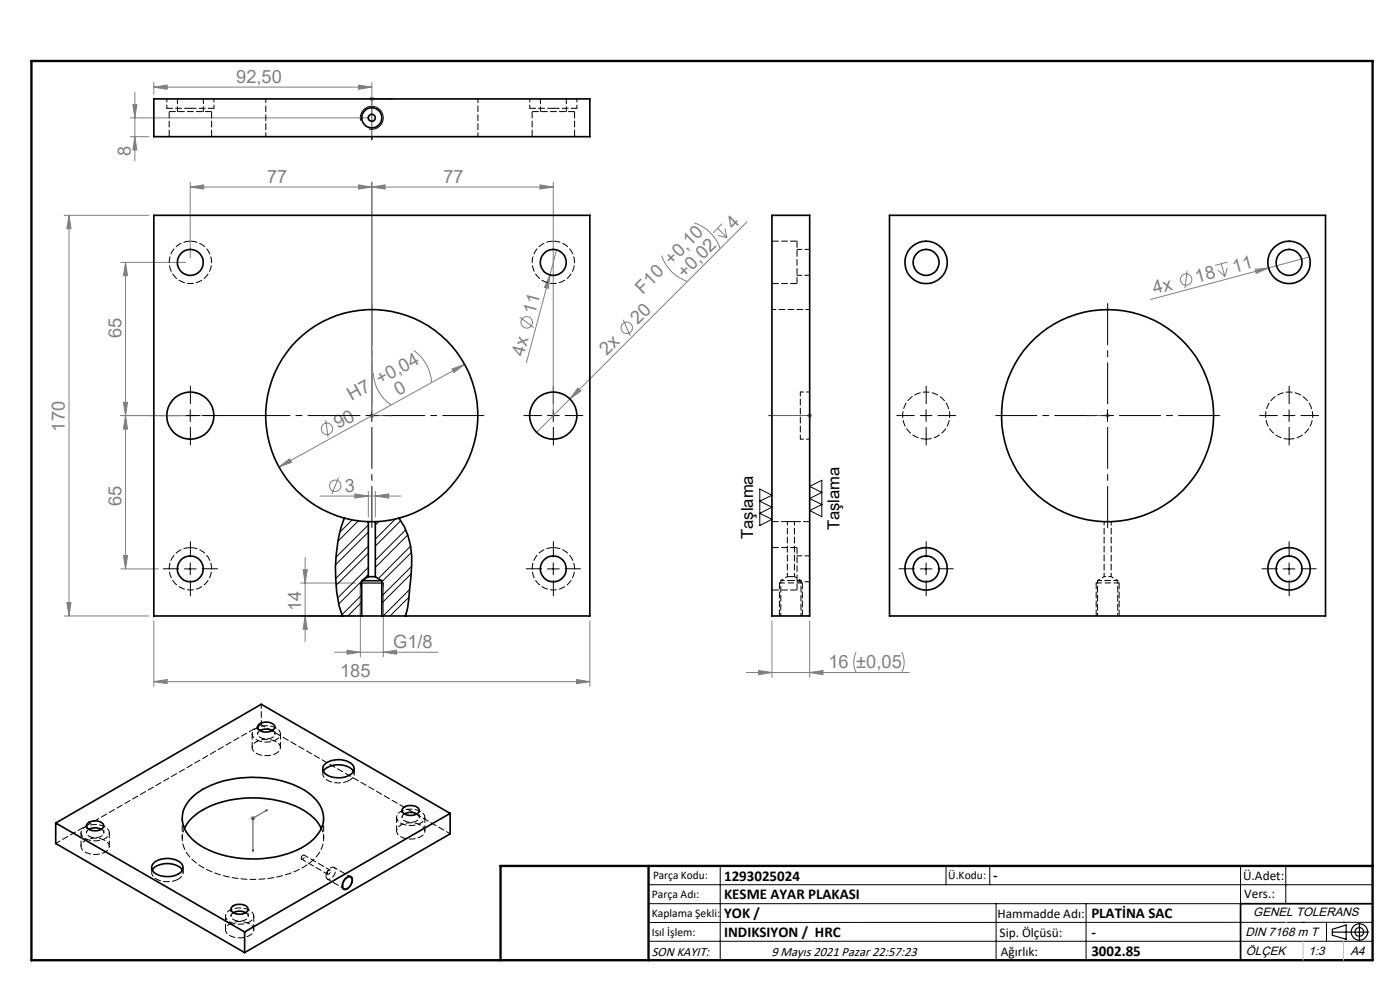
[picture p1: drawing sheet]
<svg xmlns="http://www.w3.org/2000/svg" width="297mm" height="210mm" viewBox="0 0 297 210" stroke-linecap="round" stroke-linejoin="round" font-family="sans-serif">
<g fill="none" stroke="#808080" stroke-width=".21">
<path d="M28.6 19.6v14.5M32.6 18.5l2.9-.4v.8zM32.6 17.5v2.5M32.6 18.5h46.3M76.1 18.1l2.8 .4-2.8 .4zM78.9 17.5v6.5M27.6 25h50.3M27.6 29h4M28.2 22.2h.8l-.4 2.8zM28.6 29l.4 2.8h-.8zM40.4 39.7l2.8-.5v.9zM40.4 38.7v16"/>
<path d="M40.4 39.7h77M76.1 39.2l2.8 .5-2.8 .4zM78.4 21h1M78.5 20.6l.7 .7M78.9 39.7l2.8-.5v.9zM78.9 38.7v48.5M79.2 20.6l-.7 .7M114.5 39.2l2.9 .5-2.9 .4zM117.4 38.7v48.5M13.6 45.7h18M14.6 45.7l.5 2.8h-.9zM14.6 45.7v85"/>
<path d="M25.6 55.7h13.8M26.6 55.7l.5 2.8h-.9zM26.6 55.7v65M116.7 58.3l-.4 2.9-.8-.2zM116.7 58.3l-5 18.7M118.1 53l-1.4 5.3M140.4 54.2a8.6 8.6 0 0 0 5.5 5.5M147.3 47.3a8.5 8.5 0 0 1 5.5 5.5M152.3 48.4l1.9 2M152.3 49.9l1.9 .5M153.2 47.4l-1.9 2M153.8 48.5l.4 1.9"/>
<path d="M158.5 47.1l-37.6 37.5M251.8 57.4l-.4 3.7M258.4 57.3l1.4 1.3M259.1 55.9l.7 2.7M260.4 56.8l-.6 1.8M260.4 55.6l-2.7 .7M266.3 57.1l2.8-.3-2.6 1.2zM277.8 54.5l-33.7 9M79.2 79.1a8.7 8.7 0 0 0 3.8 6.8M87.8 74.4a8.8 8.8 0 0 1 3.7 6.8M95.9 78.3l2.7-1-2.3 1.7zM98.6 77.3l-39.4 21.8"/>
<path d="M110.2 67.3l3 2.2M132.2 67.8l1.5 3.5M25.6 88.2h13.8M26.2 85.3h.9l-.5 2.9zM26.6 88.2l.5 2.8h-.9zM59.2 99.1l2.3-1.8 .4 .8zM69.1 89.1l.5 3.7M78.4 88.2h1M78.5 87.8l.7 .7M78.9 87.7v1M79.2 87.8l-.7 .7M120.9 84.6l-7.1 7.1"/>
<path d="M122.6 82.3l.6 .6-2.3 1.7zM171.3 88.2h1M171.4 87.8l.7 .7M171.8 87.7v1M172.1 87.8l-.7 .7M234.5 88.2h1M234.6 87.8l.7 .7M234.9 87.7v1M235.3 87.8l-.7 .7M26.2 117.9h.9l-.5 2.8zM64.7 118.2v17.9M67.9 105.2h17.2"/>
<path d="M71.8 101.3l-1.4 3.5M75.3 104.8l2.8 .4-2.8 .4zM78.1 104.2v5.5M79.6 105.2l2.8-.4v.8zM79.6 104.2v5.5M13.6 130.7h18M14.2 127.8h.9l-.5 2.9zM25.6 120.7h8M32.6 131.7v13.9M63.7 130.7h11.7M63.7 123.7h11.7M64.3 120.9h.9l-.5 2.8z"/>
<path d="M64.7 130.7l.5 2.8h-.9zM71 138.4h21.9M73.6 137.9l2.8 .5-2.8 .4zM76.4 124.7v14.6M81.3 138.4l2.8-.5v.9zM81.3 124.7v14.6M125.1 131.7v13.9M163.8 131.7v12M171.8 131.7v12M181.6 138.3l-.1 .3a4.8 4.8 0 0 0 .1 4.1M191.3 138.3l.1 .3a4.8 4.8 0 0 1-.1 4.1M32.6 144.6l2.9-.5v.9z"/>
<path d="M32.6 144.6h92.5M122.3 144.1l2.8 .5-2.8 .4zM158.3 142.7h34.6M160.9 142.2l2.9 .5-2.9 .4zM171.8 142.7l2.8-.5v.9zM53.1 173.6h1.1M53.3 173.2l.7 .7M53.7 173.1v1M54 173.2l-.7 .7"/>
<circle cx="251.6" cy="59.3" r="1.21"/>
<circle cx="111.7" cy="68.4" r="1.22"/>
<circle cx="133" cy="69.6" r="1.21"/>
<circle cx="69.3" cy="91" r="1.22"/>
<circle cx="71.1" cy="103" r="1.21"/>
</g>
<g fill="none" stroke="#000" stroke-width=".21">
<path d="M76.5 25.6a2.42 2.42 0 0 1 2.2-3 2.42 2.42 0 0 1 2.6 2.6 2.42 2.42 0 0 1-3.1 2.1M39.1 88.2h2.5M40.4 86.9v2.5M77.6 88.2h2.5M78.9 86.9v2.5M116.1 88.2h2.5M117.4 86.9v2.5M195.2 88.2h2.5M196.5 86.9v2.5M233.7 88.2h2.5M235 86.9v2.5M272.2 88.2h2.5"/>
<path d="M273.5 86.9v2.5M40.4 119.4v2.5M117.4 119.4v2.5M161.2 103.7l2.6 1.3-2.6 1.3 2.6 1.3-2.6 1.3 2.6 1.3-2.6 1.3zM171.8 103.2l2.5-1.3v7.7l-2.5-1.3 2.5-1.3-2.5-1.2 2.5-1.4zM196.5 119.4v2.5M273.5 119.4v2.5M39.1 120.7h2.5M76.4 123.7v7M81.3 123.7v7M116.1 120.7h2.5M195.2 120.7h2.5"/>
<path d="M272.2 120.7h2.5M73.1 186.5l.2-.3a.81 .81 0 0 1 1.1-.3 .81 .81 0 0 1 .4 1.1 2.16 2.16 0 0 1-1.7 1.8 1.02 1.02 0 0 1-.4-1.7zM137.6 187.7h153.6M137.6 191.7h153.6M137.6 199.7h153.6M152.8 183.7v20M200.7 183.7v4M210 183.7v4M211.3 191.7v12M230.4 191.7v12M263.2 183.7v20M272.8 183.7v8"/>
<path d="M276.4 195.6h.1M281.4 195.6v4.1M285 195.6h.1M291.2 195.6l-153.6 .1"/>
</g>
<g fill="none" stroke="#000" stroke-width=".25">
<path d="M76.4 123.7h4.9M282.6 197.7h7.8M282.6 197.1l3-.9v3l-3-.8zM288.4 195.8v3.8M106.2 203.7h185"/>
<circle cx="288.4" cy="197.7" r="1.74"/>
<circle cx="288.4" cy="197.7" r=".93"/>
</g>
<path d="M165.4 123.6h4.8M232.6 123.6h4.8" fill="none" stroke="#000" stroke-width=".21" stroke-dasharray="1.3 .6" stroke-dashoffset=".1" stroke-linecap="butt"/>
<g fill="none" stroke="#00f" stroke-width=".21">
<path d="M78.8 29.2h.2l-.1 .5zM82.8 20.9l.4 .1-.4 .1zM83.2 21h-4.3v8.7M78.8 88.2h.2zM78.9 88.2h.1M78.9 88.2h4.3M83.2 88.2h-.4h.4M163.1 88.2h.4h-.4M163.1 88.2h8.7M171.7 88.2h.2zM171.8 88.2h.1M230.6 88.2h4.3"/>
<path d="M230.6 88.2h.5h-.5M234.8 88.2h.3zM234.9 88.2h.1M56.4 171.9l.3-.1-.3 .2zM56.7 171.8l-3 1.8v7M53.6 180.3l.1-.1v.4z"/>
</g>
<g fill="none" stroke="#000" stroke-width=".21" stroke-dasharray="15.2 1.3 1.3 1.3">
<path d="M37.9 88.1h-3.8M40.4 85.6v-3.7M40.4 90.6v3.8M42.9 88.1h3.7M114.9 88.1h-3.8M117.4 85.6v-3.7M117.4 90.6v3.8M119.9 88.1h3.7M194 88.1h-3.8M196.5 85.6v-3.7M196.5 90.6v3.8M199 88.1h3.7"/>
<path d="M271 88.1h-3.8M273.5 85.6v-3.7M273.5 90.6v3.8M276 88.1h3.7M40.4 118.1v-3.2M117.4 118.1v-3.2M196.5 118.1v-3.2M273.5 118.1v-3.2M37.9 120.6h-3.3M40.4 123.1v3.3M42.9 120.6h3.2M114.9 120.6h-3.3"/>
<path d="M117.4 123.1v3.3M119.9 120.6h3.2M194 120.6h-3.3M196.5 123.1v3.3M199 120.6h3.2M271 120.6h-3.3M273.5 123.1v3.3M276 120.6h3.2"/>
</g>
<path d="M78.9 85.6v-21.2M78.9 90.6v21.3M81.4 88.1h21.2M232.5 88.1h-21.3M235 85.6v-21.2M235 90.6v21.3M237.5 88.1h21.2" fill="none" stroke="#000" stroke-width=".21" stroke-dasharray="15.2 1.3 1.3 1.3" stroke-dashoffset="6.5"/>
<path d="M76.4 88.1h-45" fill="none" stroke="#000" stroke-width=".21" stroke-dasharray="15.2 1.3 1.3 1.3" stroke-dashoffset="4.2"/>
<path d="M165.4 123.6v7.1M165.4 123.6h.1M170.2 130.6v-7M232.5 123.6v7.1M232.5 123.6h.1M237.4 130.6v-7" fill="none" stroke="#000" stroke-width=".21" stroke-dasharray="1.3 .6"/>
<path d="M291.2 191.7h-28v12" fill="none" stroke="#000" stroke-width=".35"/>
<path d="M6.7 12.9h284.5v190.8h-284.5zM137.6 183.7v20M291.2 183.7h-185v20" fill="none" stroke="#000" stroke-width=".5"/>
<path d="M276.4 199.7v4M285 199.7v4" fill="none" stroke="#c0c0c0" stroke-width=".21"/>
<path d="M272.8 195.6h.1" fill="none" stroke="#c0c0c0" stroke-width=".25"/>
<g fill="#00f">
<path d="M82.8 88.2h.4zM78.8 88.2h.2z"/>
<path d="M230.6 88.2h.5zM234.8 88.2h.3z"/>
<path d="M56.4 171.9v.1l.3-.2zM53.6 180.3l.1 .3v-.4zM82.8 20.9v.2l.4-.1zM78.8 29.2l.1 .5 .1-.5z"/>
<path d="M171.7 88.2h.2zM163.1 88.2h.4z"/>
</g>
<g fill="#808080">
<path d="M266.3 57.1l2.8-.3-2.6 1.2z"/>
<path d="M122.6 82.3l.6 .6-2.3 1.7z"/>
<path d="M116.7 58.3l-.4 2.9-.8-.2z"/>
<path d="M76.1 39.2l2.8 .5-2.8 .4zM40.4 39.7l2.8-.5v.9zM114.5 39.2l2.9 .5-2.9 .4zM78.9 39.7l2.8-.5v.9zM81.3 138.4l2.8-.5v.9zM73.6 137.9l2.8 .5-2.8 .4zM76.1 18.1l2.8 .4-2.8 .4zM32.6 18.5l2.9-.4v.8z"/>
<path d="M32.6 144.6l2.9-.5v.9zM122.3 144.1l2.8 .5-2.8 .4zM160.9 142.2l2.9 .5-2.9 .4zM171.8 142.7l2.8-.5v.9z"/>
<path d="M79.6 105.2l2.8-.4v.8zM75.3 104.8l2.8 .4-2.8 .4z"/>
<path d="M59.2 99.1l2.7-1-.4-.8zM95.9 78.3l.4 .7 2.3-1.7z"/>
<path d="M64.7 130.7l.5 2.8h-.9zM64.3 120.9h.9l-.5 2.8zM14.2 127.8h.9l-.5 2.9zM14.6 45.7l.5 2.8h-.9z"/>
<path d="M26.6 55.7l.5 2.8h-.9zM26.2 85.3h.9l-.5 2.9zM26.6 88.2l.5 2.8h-.9zM26.2 117.9h.9l-.5 2.8zM28.2 22.2h.8l-.4 2.8zM28.6 29l.4 2.8h-.8z"/>
</g>
<g fill="none" stroke="#000" stroke-width=".21">
<path d="M74.7 110.3l-2.6 2.6M76 110.5l-4.3 4.3M78.1 111.4l-6.8 6.8M78.1 115.8l-6.9 7M78.1 112.9l-6.9 6.9M78.1 117.4l-6.8 6.8M80.4 110.6l-.8 .8M83.9 110.1l-4.3 4.3M85 110.4l-5.4 5.4M86.1 112.4l-6.5 6.4M86.5 113.5l-6.9 6.9M87.1 115.8l-6.8 6.9"/>
<path d="M87.3 117.2l-6.3 6.2M76.7 123.3l-4.8 4.8M76.7 126.2l-4.2 4.2M76.7 127.7l-2.9 3M78.1 121.8l-1.2 1.3M78.1 120.4l-6.5 6.5M86.2 130.3l-.4 .4M86.7 126.7l-3.9 4M86.9 125.1l-5.6 5.6M87.2 121.7l-6.2 6.2M87.3 120.1l-6.3 6.3"/>
</g>
<g fill="none" stroke="#000" stroke-width=".35">
<path d="M32.6 21h92.5v8h-92.5zM163.8 45.7h8v85h-8zM188.7 45.7h92.5v85h-92.5zM73.1 109.9a31.3 31.3 0 0 0-1.7 15.8l.5 2.8 .7 2.2M73.1 109.9a22.5 22.5 0 0 1-12.7-34.6 22.5 22.5 0 0 1 36.9 0 22.5 22.5 0 0 1-12.7 34.6M73.1 109.9l1.9 .4 3.1 .4M78.1 110.7h1.5M78.1 110.7v11.6M79.6 110.7v11.6M84.6 109.9a15 15 0 0 1 2.7 10.3l-.1 2.2a44.7 44.7 0 0 1-1.2 8.3M84.6 109.9l-1.8 .4-3.2 .4M76.7 123.2h4.3"/>
<path d="M76.7 130.7h4.3M76.7 130.7h-44.1v-85h92.5v85h-44.1M76.7 123.2v7.5M78.1 122.3h1.5M78.1 122.3l-1.4 .9M79.6 122.3l1.4 .9M81 123.2v7.5M54.9 153.7a2.46 2.46 0 0 1 3.4 .3 1.41 1.41 0 0 1-1.8 1.3 1.51 1.51 0 0 1-1.9-1.2zM55.2 154.9a2.95 2.95 0 0 1 2.6 .1M11.8 174.6v4.3l40.1 23.2M11.8 174.6l40.1 23.1M18.6 174.6a2.46 2.46 0 0 1 3.4 .4 1.41 1.41 0 0 1-1.8 1.2 1.51 1.51 0 0 1-1.9-1.2z"/>
<path d="M18.9 175.9a2.95 2.95 0 0 1 2.6 0M39.1 175.7a12.3 12.3 0 0 1 8.6-5.7 23.6 23.6 0 0 1 16.8 1.9l1.4 1a7.4 7.4 0 0 1 2.3 2.8M40.9 169a19.3 19.3 0 0 1 13.5-4.1 19.8 19.8 0 0 1 11.5 3.6 5.8 5.8 0 0 1 1.7 8.2 13.5 13.5 0 0 1-8.5 4.9 23.4 23.4 0 0 1-16.7-2.3 6.8 6.8 0 0 1-3.7-6.7 6.9 6.9 0 0 1 2.2-3.6zM68.6 163.6a4.5 4.5 0 0 1 6.1-.4l.3 .4M68.9 162.1a4.6 4.6 0 0 1 6 .3 1.58 1.58 0 0 1-1.2 2.2 4.8 4.8 0 0 1-4.9-.7 1.24 1.24 0 0 1 .1-1.8zM85.6 171.3a2.62 2.62 0 0 1 3.2 .2l.1 .2a1.35 1.35 0 0 1-1.7 1.3 1.45 1.45 0 0 1-1.9-1.2zM85.8 172.6a2.81 2.81 0 0 1 2.6 0M95.5 172.5l-40.1-23.1-43.6 25.2M95.5 172.5l-43.6 25.2M95.5 172.5v4.4l-43.6 25.2M32.3 184.6a4.1 4.1 0 0 1 4.6-1.2l1.2 .5 .6 .7M32.6 183a4.6 4.6 0 0 1 6 .4 1.58 1.58 0 0 1-1.2 2.2 4.8 4.8 0 0 1-4.9-.8 1.24 1.24 0 0 1 .1-1.8z"/>
<path d="M49.3 192.3a2.62 2.62 0 0 1 3.2 .2l.1 .2a1.35 1.35 0 0 1-1.7 1.2 1.51 1.51 0 0 1-1.9-1.2zM49.5 193.6a2.81 2.81 0 0 1 2.6 0M51.9 197.7v4.4M73.1 186.6l.3-.2a.74 .74 0 0 1 1.1-.3 .74 .74 0 0 1 .1 1.1 1.47 1.47 0 0 1-1.6 1.3l-.3-.6 .1-.7z"/>
<circle cx="78.9" cy="25" r="2.14"/>
<circle cx="78.9" cy="25" r=".74"/>
<circle cx="40.4" cy="55.7" r="2.75"/>
<circle cx="117.4" cy="55.7" r="2.75"/>
<circle cx="196.5" cy="55.7" r="4.5"/>
<circle cx="196.5" cy="55.7" r="2.75"/>
<circle cx="273.5" cy="55.7" r="2.75"/>
<circle cx="273.5" cy="55.7" r="4.5"/>
<circle cx="40.4" cy="88.2" r="5"/>
<circle cx="117.4" cy="88.2" r="5"/>
<circle cx="235" cy="88.2" r="22.5"/>
<circle cx="40.4" cy="120.7" r="2.75"/>
<circle cx="117.4" cy="120.7" r="2.75"/>
<circle cx="196.5" cy="120.7" r="2.75"/>
<circle cx="196.5" cy="120.7" r="4.5"/>
<circle cx="273.4" cy="120.7" r="2.75"/>
<circle cx="273.5" cy="120.7" r="4.5"/>
</g>
<path d="M40.4 51.1a4.5 4.5 0 0 1 4 6.6 4.5 4.5 0 0 1-7.6 .6 4.5 4.5 0 0 1 2.8-7.1l.8-.1M117.4 51.1a4.5 4.5 0 0 1 4 6.6 4.5 4.5 0 0 1-7.6 .6 4.5 4.5 0 0 1 2.8-7.1l.8-.1M40.4 116.1a4.5 4.5 0 0 1 4 6.6 4.5 4.5 0 0 1-7.6 .6 4.5 4.5 0 0 1 2.8-7.1l.8-.1M117.4 116.1a4.5 4.5 0 0 1 4 6.6 4.5 4.5 0 0 1-7.6 .6 4.5 4.5 0 0 1 2.8-7.1l.8-.1" fill="none" stroke="#000" stroke-width=".21" stroke-dasharray="1.3 .6" stroke-dashoffset="-.2"/>
<g fill="none" stroke="#000" stroke-width=".21" stroke-dasharray="1.3 .6" stroke-dashoffset=".4">
<path d="M56.4 21v8M101.4 29v-8M171.8 65.6h-8M169.8 83.1v10M167.8 110.6h-.8M168.5 110.6h-.7M167.8 122.3h-.8M168.5 122.3h-.7M237.1 123.1h-4.3M55.4 153.7v-4.3M55.4 153.7l40.1 23.2M38.7 173.5v4.4"/>
<path d="M68.2 175.7a5.8 5.8 0 0 1-2.1 7 20.7 20.7 0 0 1-14.8 3.7 17.3 17.3 0 0 1-10.8-4.4 5.6 5.6 0 0 1-1.4-6.3M68.7 177.9v-4.4M74.2 165.5l.3-.2a1.3 1.3 0 0 0 .5-1.7M37.9 186.5l.3-.3a1.3 1.3 0 0 0 .5-1.6"/>
</g>
<g fill="none" stroke="#000" stroke-width=".21" stroke-dasharray="1.3 .6" stroke-dashoffset="-.1">
<path d="M35.9 23.7v5.3M44.9 23.7h-9M44.9 29v-5.3M112.9 23.7v5.3M121.9 23.7h-9M121.9 29v-5.3M169.1 51.1h-5.3M163.8 60.1h5.3M169.1 60.1v-9M169.1 116.1h-5.3M163.8 125.1h5.3M169.1 125.1v-9"/>
<path d="M68.6 163.6a1.53 1.53 0 0 0 1.2 2.1 5.3 5.3 0 0 0 4.4-.2M32.3 184.6a1.53 1.53 0 0 0 1.2 2 5.3 5.3 0 0 0 4.4-.1M69.2 185.8a.65 .65 0 0 0 .4 .7 .65 .65 0 0 0 .8-.2 1.78 1.78 0 0 0 .6-2.2 1.31 1.31 0 0 0-1.7 1.1l-.1 .6"/>
</g>
<path d="M35.4 23h5M40.4 23h5M112.4 23h5M117.4 23h5M163.8 110.6h3.2M167.7 110.6h.2M168.5 110.6h3.3" fill="none" stroke="#000" stroke-width=".21" stroke-dasharray="1.3 .6"/>
<path d="M167 110.6v11.7M234.2 110.6v11.7M167.8 123.1h-2.2M168.5 122.3v-11.7M169.9 123.1h-2.1M235.7 122.3v-11.7M68.5 163.1v1M75.1 164.1v-1M32.2 184v1.1M38.8 185.1v-1.1M69.4 186.5l3.6 2M74.4 186l-3.5-2" fill="none" stroke="#000" stroke-width=".21" stroke-dasharray="1.3 .6" stroke-dashoffset=".5"/>
<path d="M35.4 21v2M45.4 23v-2M112.4 21v2M122.4 23v-2M169.8 93.1h2M171.8 83.1h-2" fill="none" stroke="#000" stroke-width=".21" stroke-dasharray="1.3 .6" stroke-dashoffset=".6"/>
<g fill="none" stroke="#000" stroke-width=".21" stroke-dasharray="1.3 .6" stroke-dashoffset=".2">
<path d="M37.6 21v2.7M43.1 23.7v-2.7M114.6 21v2.7M120.1 23.7v-2.7M169.1 58.4h2.7M171.8 52.9h-2.7M196.5 93.1a5 5 0 0 1-4.5-7.2 5 5 0 0 1 8.5-.7 5 5 0 0 1-3.2 7.9h-.8M273.5 93.1a5 5 0 0 1-4.5-7.2 5 5 0 0 1 8.5-.7 5 5 0 0 1-3.2 7.9h-.8M171.8 117.9h-2.7M169.1 123.4h2.7M57.8 154.9a.81 .81 0 0 1 .5 .9 .81 .81 0 0 1-.7 .7 2.24 2.24 0 0 1-2.9-.7l.1-.5 .4-.4M11.8 178.9l43.6-25.2"/>
<path d="M21.5 175.9a.81 .81 0 0 1 .5 .8 .81 .81 0 0 1-.7 .8 2.24 2.24 0 0 1-2.9-.8l.1-.4 .4-.4M88.5 172.6a.81 .81 0 0 1 .5 .9 .81 .81 0 0 1-.7 .7 2.24 2.24 0 0 1-3-.7l.1-.5 .4-.4M52.2 193.6a.81 .81 0 0 1 .5 .8 .81 .81 0 0 1-.7 .7 2.24 2.24 0 0 1-3-.7l.1-.4 .4-.4"/>
</g>
<g fill="none" stroke="#000" stroke-width=".21" stroke-dasharray="1.3 .6" stroke-dashoffset=".7">
<path d="M165.6 123.1v7.5M169.9 130.6v-7.5M232.8 123.1v7.5M237.1 130.6v-7.5M54.4 154.5a4.1 4.1 0 0 1 4.9 .6 1.51 1.51 0 0 1-1.3 2.1 3.9 3.9 0 0 1-4.4-1.1 1.32 1.32 0 0 1 .8-1.6M54.4 157.3a4.1 4.1 0 0 1 4.9 .7 1.51 1.51 0 0 1-1.3 2.1 3.9 3.9 0 0 1-4.4-1.1 1.32 1.32 0 0 1 .8-1.7M54.7 154.2v1.5M58.3 155.7v-1.5M18.1 175.4a4.1 4.1 0 0 1 4.9 .7 1.51 1.51 0 0 1-1.3 2 3.9 3.9 0 0 1-4.4-1.1 1.32 1.32 0 0 1 .8-1.6M18.1 178.3a4.1 4.1 0 0 1 4.9 .7 1.51 1.51 0 0 1-1.3 2 3.9 3.9 0 0 1-4.4-1.1 1.32 1.32 0 0 1 .8-1.6M18.4 175.2v1.4M22 176.6v-1.4"/>
<path d="M85 172.1a4.1 4.1 0 0 1 5 .7 1.51 1.51 0 0 1-1.3 2.1 3.9 3.9 0 0 1-4.5-1.1 1.32 1.32 0 0 1 .8-1.7M85 175a4.1 4.1 0 0 1 5 .7 1.51 1.51 0 0 1-1.3 2 3.9 3.9 0 0 1-4.5-1 1.32 1.32 0 0 1 .8-1.7M85.3 171.9v1.5M89 173.4v-1.5M48.7 193.1a4.1 4.1 0 0 1 5 .7 1.51 1.51 0 0 1-1.3 2 3.9 3.9 0 0 1-4.5-1.1 1.32 1.32 0 0 1 .8-1.6M48.7 196a4.1 4.1 0 0 1 5 .7 1.51 1.51 0 0 1-1.3 2 3.9 3.9 0 0 1-4.5-1.1 1.32 1.32 0 0 1 .8-1.6M49 192.9v1.4M52.7 194.3v-1.4"/>
</g>
<path d="M167 122.3l-1.4 .8M169.9 123.1l-1.4-.8M234.2 122.3l-1.4 .8M235.7 122.3h-1.5M237.1 123.1l-1.4-.8" fill="none" stroke="#000" stroke-width=".21" stroke-dasharray="1.3 .6" stroke-dashoffset=".8"/>
<path d="M63.9 182a.35 .35 0 0 0 .5 .3 .35 .35 0 0 0 .2-.5 .3 .3 0 0 0-.2-.4 .3 .3 0 0 0-.4 .2l-.1 .4M64 182.3l5.5 3.1M69.4 185.2v.2a.47 .47 0 0 0 .6-.2 .47 .47 0 0 0-.1-.6l-.4 .3-.1 .3M70 184.6l-5.5-3.2" fill="none" stroke="#000" stroke-width=".21" stroke-dasharray="1.3 .6" stroke-dashoffset=".3"/>
<path d="M53.5 155.7v2.9M59.5 158.6v-2.9M17.2 176.6v2.9M23.2 179.5v-2.9M84.1 173.4v2.9M90.1 176.3v-2.9M47.8 194.3v2.9M53.8 197.2v-2.9" fill="none" stroke="#000" stroke-width=".21" stroke-dasharray="1.3 .6" stroke-dashoffset=".1"/>
<g font-size="3.9" fill="#808080">
<text x="50.1" y="17.6">92,50</text>
<text x="27.8" y="33" transform="rotate(-90 27.8 33)">8</text>
<text x="56.7" y="38.8">77</text>
<text x="94.1" y="38.8">77</text>
<text x="155.6" y="48.7" transform="rotate(-45 155.6 48.7)">4</text>
<text x="145.3" y="59.1" transform="rotate(-45 145.3 59.1)">+0,02</text>
<text x="261.8" y="57.9" transform="rotate(-15 261.8 57.9)">11</text>
<text x="136.4" y="62.5" transform="rotate(-45 136.4 62.5)">F10 +0,10</text>
<text x="244.9" y="62.4" transform="rotate(-15 244.9 62.4)">4x</text>
<text x="253.9" y="60" transform="rotate(-15 253.9 60)">18</text>
<text x="25.8" y="71.7" transform="rotate(-90 25.8 71.7)">65</text>
<text x="113.5" y="66.8" transform="rotate(-75 113.5 66.8)">11</text>
<text x="135.3" y="69" transform="rotate(-45 135.3 69)">20</text>
<text x="111.1" y="75.7" transform="rotate(-75 111.1 75.7)">4x</text>
<text x="128.7" y="75.6" transform="rotate(-45 128.7 75.6)">2x</text>
<text x="74.6" y="85.1" transform="rotate(-29 74.6 85.1)">H7 +0,04</text>
<text x="84.5" y="84" transform="rotate(-29 84.5 84)">0</text>
<text x="13.8" y="91.5" transform="rotate(-90 13.8 91.5)">170</text>
<text x="71.8" y="91.1" transform="rotate(-29 71.8 91.1)">90</text>
<text x="25.8" y="107.4" transform="rotate(-90 25.8 107.4)">65</text>
<text x="73.1" y="104.3">3</text>
<text x="63.9" y="129.7" transform="rotate(-90 63.9 129.7)">14</text>
<text x="83.4" y="137.5">G1/8</text>
<text x="72.2" y="143.7">185</text>
<text x="175.7" y="141.8">16 ±0,05</text>
</g>
<g font-size="3.5">
<text x="178.1" y="112.5" transform="rotate(-90 178.1 112.5)">Taşlama</text>
<text x="159.8" y="114.3" transform="rotate(-90 159.8 114.3)">Taşlama</text>
</g>
<g font-size="3.2">
<text x="153.6" y="186.8">1293025024</text>
<text x="153.6" y="190.8">KESME AYAR PLAKASI</text>
<text x="210.7" y="186.6">-</text>
<text x="153.6" y="194.8">YOK /</text>
<text x="231.5" y="194.8">PLATİNA SAC</text>
<text x="153.6" y="198.8">INDIKSIYON / HRC</text>
<text x="231.5" y="198.7">-</text>
<text x="231.5" y="202.8">3002.85</text>
</g>
<g font-size="2.8">
<text x="263.7" y="186.7">Ü.Adet:</text>
<text x="263.9" y="190.5">Vers.:</text>
<text x="211.6" y="194.8">Hammadde Adı:</text>
<text x="138.3" y="202.8">SON KAYIT:</text>
<text x="163.6" y="202.8">9 Mayıs 2021 Pazar 22:57:23</text>
<text x="212.1" y="198.7">Sip. Ölçüsü:</text>
<text x="212.3" y="202.7">Ağırlık:</text>
</g>
<g font-size="2.6">
<text x="265.9" y="194.4">GENEL TOLERANS</text>
<text x="264.2" y="198.5">DIN 7168 m T</text>
<text x="264.3" y="202.6">ÖLÇEK</text>
<text x="277.6" y="202.6">1:3</text>
<text x="286.5" y="202.6">A4</text>
</g>
<g font-size="2.5">
<text x="138.3" y="190.5">Parça Adı:</text>
<text x="138.5" y="186.5">Parça Kodu:</text>
<text x="201.2" y="186.5">Ü.Kodu:</text>
<text x="138.3" y="194.5">Kaplama Şekli:</text>
<text x="138.3" y="198.6">Isıl İşlem:</text>
</g>
</svg>
